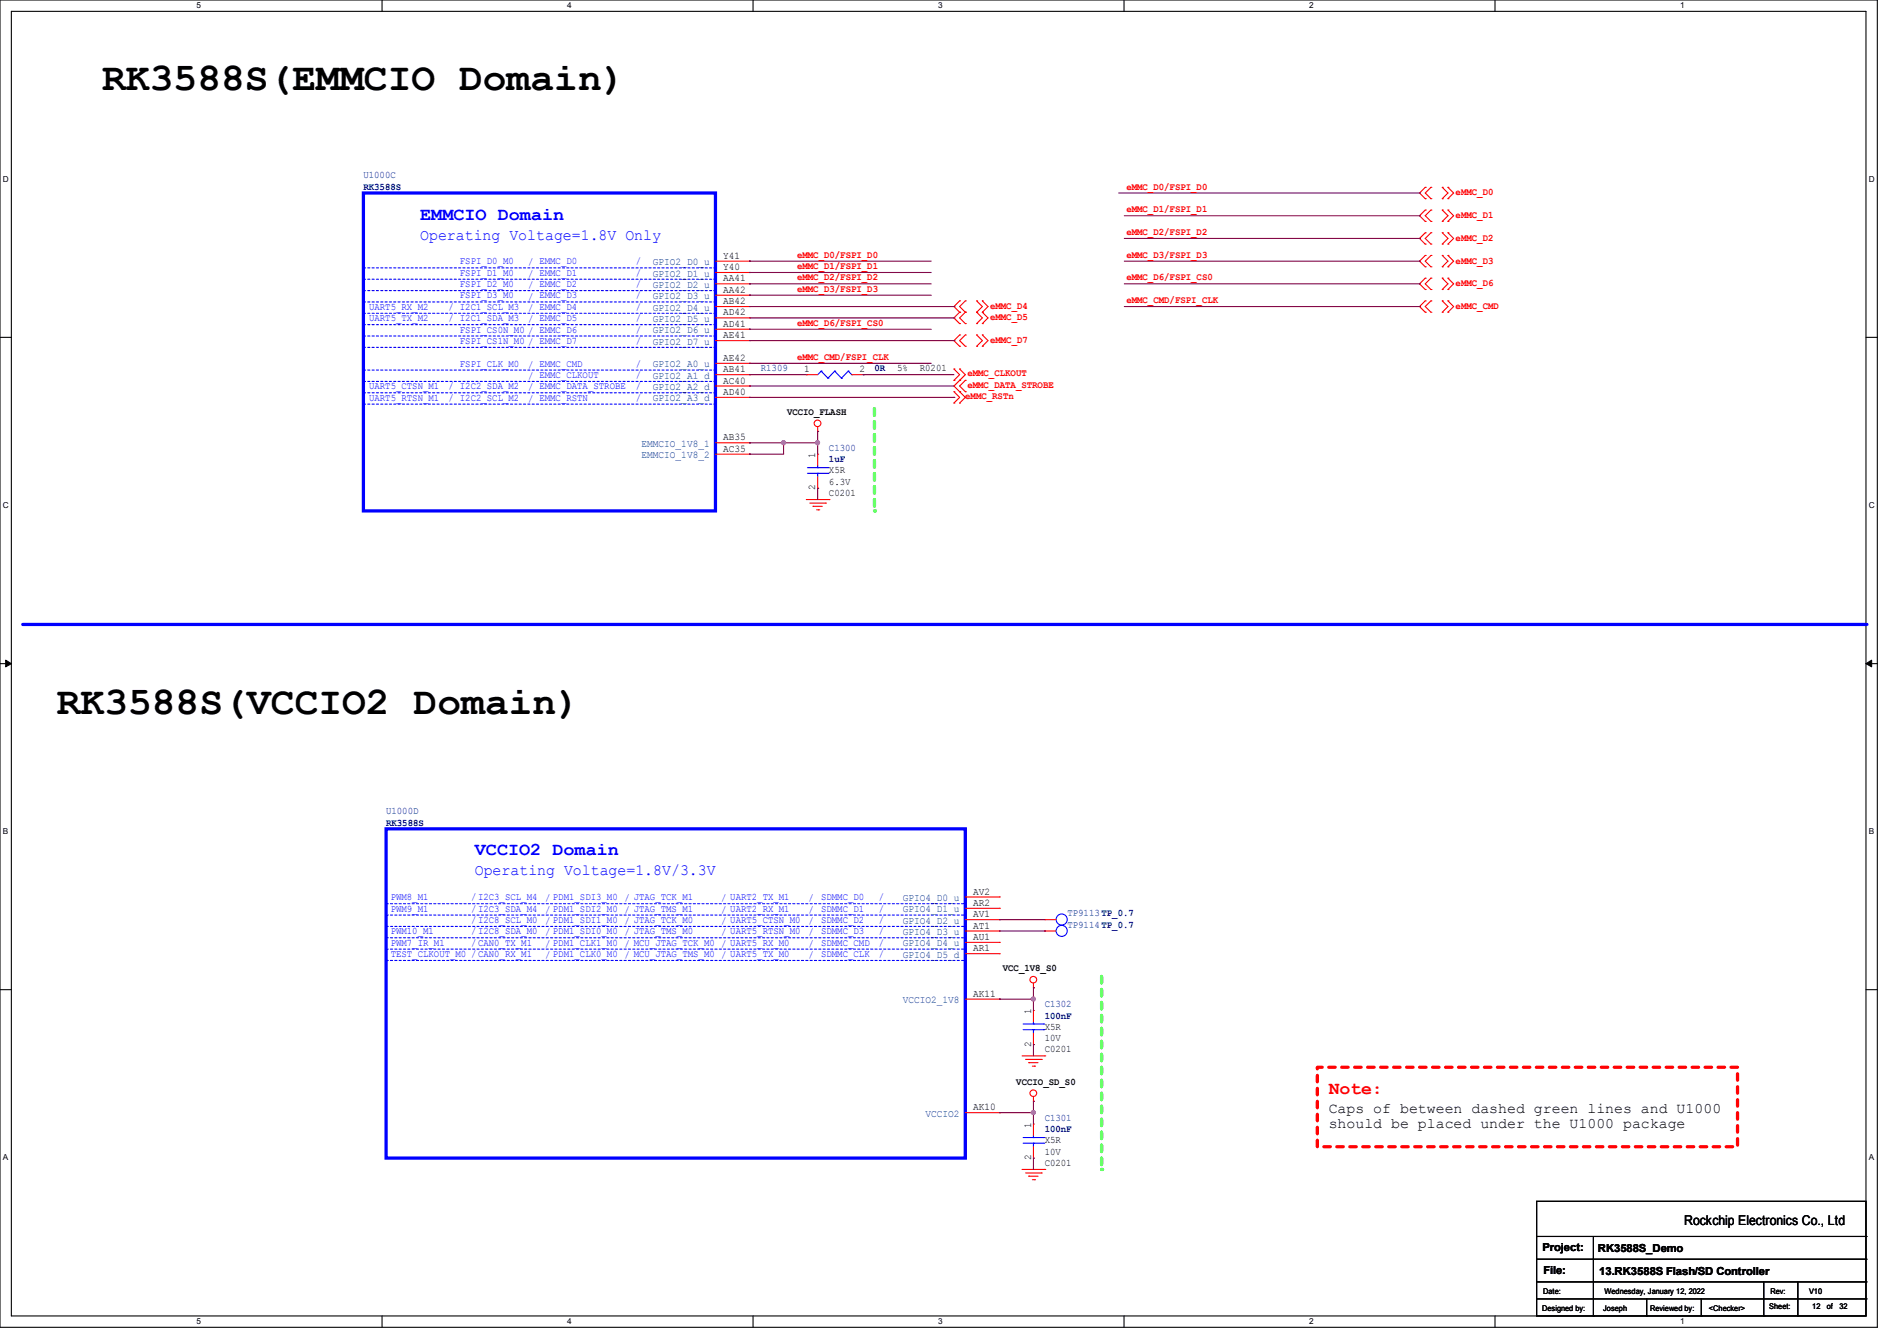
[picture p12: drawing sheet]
<svg xmlns="http://www.w3.org/2000/svg" width="297mm" height="210mm" viewBox="0 0 297 210" stroke-linecap="round" stroke-linejoin="round" font-family="sans-serif">
<path d="M0 0h293.9v207.9h-293.9zM1.8 1.8h290.3v204.3h-290.3z" fill="none" stroke="#000" stroke-width=".17"/>
<g fill="#fff">
<path d="M30.8 .2h.7v1.4h-.7z"/>
<path d="M30.8 206.2h.7v1.4h-.7z"/>
</g>
<path d="M59.8 0v1.8M59.8 206.1v1.8" fill="none" stroke="#000" stroke-width=".17"/>
<g fill="#fff">
<path d="M88.8 .2h.7v1.4h-.7z"/>
<path d="M88.8 206.2h.7v1.4h-.7z"/>
</g>
<path d="M117.9 0v1.8M117.9 206.1v1.8" fill="none" stroke="#000" stroke-width=".17"/>
<g fill="#fff">
<path d="M146.9 .2h.7v1.4h-.7z"/>
<path d="M146.9 206.2h.7v1.4h-.7z"/>
</g>
<path d="M176 0v1.8M176 206.1v1.8" fill="none" stroke="#000" stroke-width=".17"/>
<g fill="#fff">
<path d="M205 .2h.7v1.4h-.7z"/>
<path d="M205 206.2h.7v1.4h-.7z"/>
</g>
<path d="M234.1 0v1.8M234.1 206.1v1.8" fill="none" stroke="#000" stroke-width=".17"/>
<g fill="#fff">
<path d="M263.1 .2h.6v1.4h-.6z"/>
<path d="M263.1 206.2h.6v1.4h-.6z"/>
<path d="M.5 27.3h.9v1.4h-.9z"/>
<path d="M292.6 27.3h.9v1.4h-.9z"/>
<path d="M.5 78.4h.9v1.4h-.9z"/>
<path d="M292.6 78.4h.9v1.4h-.9z"/>
</g>
<path d="M0 52.8h1.8M292.1 52.8h1.8" fill="none" stroke="#000" stroke-width=".17"/>
<g fill="#fff">
<path d="M.5 129.5h.8v1.4h-.8z"/>
<path d="M292.6 129.5h.8v1.4h-.8z"/>
</g>
<path d="M0 103.9h1.8M292.1 103.9h1.8" fill="none" stroke="#000" stroke-width=".17"/>
<path d="M.9 103.4l.9 .5-.9 .5zM292.1 103.9l.9-.5v1z" fill="#000" stroke="#000" stroke-width=".16"/>
<g fill="#fff">
<path d="M.5 180.5h.8v1.4h-.8z"/>
<path d="M292.6 180.5h.8v1.4h-.8z"/>
</g>
<path d="M0 155h1.8M292.1 155h1.8" fill="none" stroke="#000" stroke-width=".17"/>
<path d="M3.6 97.8h288.5" fill="none" stroke="#00f" stroke-width=".51"/>
<circle cx="292.1" cy="97.8" r=".25" fill="#00f"/>
<path d="M206.2 167.1h65.8v12.5h-65.8z" fill="none" stroke="#f00" stroke-width=".51" stroke-dasharray="1 1"/>
<path d="M172.5 152.9v30.2" fill="none" stroke="#0f0" stroke-width=".51" stroke-dasharray="1 1"/>
<circle cx="172.5" cy="183.1" r=".25" fill="#0f0" stroke-dasharray="1 1"/>
<path d="M136.9 64v16" fill="none" stroke="#0f0" stroke-width=".51" stroke-dasharray="1 1"/>
<circle cx="136.9" cy="80" r=".25" fill="#0f0" stroke-dasharray="1 1"/>
<g fill="none" stroke="#f00" stroke-width=".17">
<path d="M223.1 29.3h.1M223.1 31.1h.1M223.1 32.9h.1M223.1 34.7h.1M223.1 36.4h.1M223.1 38.2h.1M223.1 29.3l-.9 .9 .9 .9M223.1 32.9l-.9 .9 .9 .9M223.1 36.4l-.9 .9 .9 .9M224 31.1h.1M224 29.3h.1M224 34.7h.1"/>
<path d="M224 32.9h.1M224 38.2h.1M224 36.4h.1M224 29.3l-.9 .9 .9 .9M224 32.9l-.9 .9 .9 .9M224 36.4l-.9 .9 .9 .9M225.8 31.1h.1M225.8 29.3h.1M225.8 34.7h.1M225.8 32.9h.1M225.8 38.2h.1M225.8 36.4h.1"/>
<path d="M225.8 32.9l.9 .9-.9 .9M225.8 29.3l.9 .9-.9 .9M225.8 36.4l.9 .9-.9 .9M226.7 31.1h.1M226.7 29.3h.1M226.7 34.7h.1M226.7 32.9h.1M226.7 38.2h.1M226.7 36.4h.1M226.7 29.3l.9 .9-.9 .9M226.7 32.9l.9 .9-.9 .9M226.7 36.4l.9 .9-.9 .9"/>
<path d="M112 58.7h5.3M112 56.9h5.3M112 40.9h5.3M112 42.7h5.3M112 44.4h5.3M112 46.2h5.3M112 48h5.3M112 49.8h5.3M112 51.6h5.3M112 53.3h5.3M117.3 58.7h.1M117.3 56.9h.1"/>
<path d="M117.3 40.9h.1M117.3 42.7h.1M117.3 44.4h.1M117.3 46.2h.1M117.3 48h.1M117.3 49.8h.1M117.3 51.6h.1M117.3 53.3h.1M126.2 58.7h.1M126.2 58.7h1.8M133.3 58.7h1.8M135.1 58.7h.1"/>
<path d="M149.4 59.6h.1M149.4 57.8h.1M149.4 57.8l.8 .9-.8 .9M150.2 59.6h.1M150.2 47.1h.1M150.2 48.9h.1M150.2 50.7h.1M150.2 52.5h.1M150.2 54.2h.1M150.2 57.8h.1M150.2 57.8l.9 .9-1.7 1.8 1.7 1.7-.9 .9M150.2 47.1l-.8 .9 .8 .9"/>
<path d="M150.2 52.5l-.8 .8 .8 .9M150.2 48.9l-.8 .9 .8 .9M151.1 59.6h.1M151.1 48.9h.1M151.1 47.1h.1M151.1 50.7h.1M151.1 54.2h.1M151.1 52.5h.1M151.1 59.6l-.9 .9 .9 .8M151.1 47.1l-.9 .9 .9 .9M151.1 48.9l-.9 .9 .9 .9M151.1 52.5l-.9 .8 .9 .9"/>
<path d="M152.9 48.9h.1M152.9 47.1h.1M152.9 50.7h.1M152.9 54.2h.1M152.9 52.5h.1M152.9 47.1l.9 .9-.9 .9M152.9 52.5l.9 .8-.9 .9M152.9 48.9l.9 .9-.9 .9M153.8 48.9h.1M153.8 47.1h.1M153.8 50.7h.1M153.8 54.2h.1"/>
<path d="M153.8 52.5h.1M153.8 52.5l.9 .8-.9 .9M153.8 47.1l.9 .9-.9 .9M153.8 48.9l.9 .9-.9 .9M223.1 40h.1M223.1 41.8h.1M223.1 43.6h.1M223.1 45.3h.1M223.1 47.1h.1M223.1 48.9h.1M223.1 40l-.9 .9 .9 .9M223.1 43.6l-.9 .8 .9 .9"/>
<path d="M223.1 47.1l-.9 .9 .9 .9M224 41.8h.1M224 40h.1M224 45.3h.1M224 43.6h.1M224 48.9h.1M224 47.1h.1M224 40l-.9 .9 .9 .9M224 43.6l-.9 .8 .9 .9M224 47.1l-.9 .9 .9 .9M225.8 41.8h.1M225.8 40h.1"/>
<path d="M225.8 45.3h.1M225.8 43.6h.1M225.8 48.9h.1M225.8 47.1h.1M225.8 40l.9 .9-.9 .9M225.8 43.6l.9 .8-.9 .9M225.8 47.1l.9 .9-.9 .9M226.7 41.8h.1M226.7 40h.1M226.7 45.3h.1M226.7 43.6h.1M226.7 48.9h.1"/>
<path d="M226.7 47.1h.1M226.7 40l.9 .9-.9 .9M226.7 43.6l.9 .8-.9 .9M226.7 47.1l.9 .9-.9 .9M112 62.2h5.3M112 60.5h5.3M112 69.3h5.3M112 71.1h5.3M117.3 62.2h.1M117.3 60.5h.1M117.3 69.3h.1M117.3 71.1h.1"/>
<path d="M126.2 78.2h3.6M126.8 78.8h2.4M127.3 79.3h.1M127.3 79.3h1.4M127.8 79.8h.4M128 67.6h.1M128 71.1h.1M128 76.5h.1M128 66.8v.8M128 71.1v1.8M128 74.7v1.8M128.2 79.8h.1"/>
<path d="M129.2 78.8h.1M129.8 78.2h.1M149.4 63.1h.1M149.4 61.3h.1M149.4 61.3l.8 .9-.8 .9M150.2 61.3h.1M150.2 63.1h.1M151.1 61.3h.1M151.1 144h5.4M151.1 149.4h5.4M151.1 147.6h5.4M151.1 140.5h5.4"/>
<path d="M151.1 142.2h5.4M151.1 145.8h5.4M151.1 156.5h5.4M156.5 149.4h.1M156.5 147.6h.1M156.5 140.5h.1M156.5 142.2h.1M156.5 144h.1M156.5 145.8h.1M156.5 156.5h.1M161.8 154.7h.1M161.8 158.2h.1"/>
<path d="M161.8 154v.7M161.8 158.2v1.8M163.6 144h.1M163.6 145.8h.1M163.6 144h1.8M163.6 145.8h1.8M151.1 174.2h5.4M156.5 174.2h.1M160 165.4h3.6M160.6 165.9h2.4M161.1 166.4h.1M161.1 166.4h1.4"/>
<path d="M161.6 167h.4M161.8 172.5h.1M161.8 176h.1M161.8 163.6h.1M161.8 161.8v1.8M161.8 171.7v.8M161.8 176v1.8M161.8 179.6v1.8M162 167h.1M163 165.9h.1M163.6 165.4h.1M160 183.1h3.6"/>
<path d="M160.6 183.7h2.4M161.1 184.2h.1M161.1 184.2h1.4M161.6 184.7h.4M161.8 181.4h.1M162 184.7h.1M163 183.7h.1M163.6 183.1h.1"/>
<circle cx="128" cy="66.3" r=".52"/>
<circle cx="161.8" cy="153.4" r=".52"/>
<circle cx="161.8" cy="171.2" r=".52"/>
</g>
<g fill="none" stroke="#000" stroke-width=".17">
<path d="M240.6 188.1h51.5v18h-51.5zM240.6 193.6h51.5M240.6 197.2h51.5M249.5 193.6v12.5M292.1 193.6h.1M292.1 197.2h.1M240.6 200.7h51.5M240.6 203.4h51.5M249.5 206.1h.1M257.8 206.1h.1M257.8 203.4v2.7M266.4 206.1h.1"/>
<path d="M266.4 203.4v2.7M276.1 206.1h.1M276.1 200.7v5.4M281.5 206.1h.1M281.5 200.7v5.4M292.1 200.7h.1M292.1 203.4h.1"/>
</g>
<g fill="none" stroke="#00f" stroke-width=".17">
<path d="M128.6 58.1h.1M128.6 58.1l-.6 .6M128.6 58.1l1 1.1M129.6 59.2h.1M130.7 58.1h.1M130.7 58.1l-1.1 1.1M130.7 58.1l1 1.1M131.7 59.2h.1M132.8 58.1h.1M132.8 58.1l-1.1 1.1M132.8 58.1l.5 .6M133.3 58.7h.1"/>
<path d="M126.4 74.1h3.2M126.4 73.2h3.2M128 73.2h.1M128 74.1h.1M128 72.9v.3M128 74.1v.6M129.6 74.1h.1M129.6 73.2h.1M160.2 179h3.2M160.2 178.1h3.2M160.2 161.2h3.2M160.2 160.4h3.2"/>
<path d="M161.8 178.1h.1M161.8 179h.1M161.8 160.4h.1M161.8 161.2h.1M161.8 160v.4M161.8 161.2v.6M161.8 177.8v.3M161.8 179v.6M163.4 179h.1M163.4 178.1h.1M163.4 161.2h.1M163.4 160.4h.1"/>
<circle cx="166.2" cy="145.8" r=".87"/>
<circle cx="166.2" cy="144" r=".87"/>
</g>
<path d="M56.9 30.2h55.1v49.8h-55.1zM60.5 129.8h90.6v51.6h-90.6z" fill="none" stroke="#00f" stroke-width=".51"/>
<g fill="none" stroke="#00f" stroke-width=".17" stroke-dasharray=".3 .3">
<path d="M56.9 42h55.1M56.9 43.7h55.1M56.9 59.7h55.1M56.9 58h55.1M56.9 54.4h55.1M56.9 52.6h55.1M56.9 50.8h55.1M56.9 49.1h55.1M56.9 47.3h55.1M56.9 45.5h55.1M112 42h.1M112 43.7h.1"/>
<path d="M112 59.7h.1M112 58h.1M112 54.4h.1M112 52.6h.1M112 50.8h.1M112 49.1h.1M112 47.3h.1M112 45.5h.1M56.9 61.5h55.1M56.9 63.3h55.1M112 61.5h.1M112 63.3h.1"/>
<path d="M60.5 150.4h90.5M60.5 148.6h90.5M60.5 146.9h90.5M60.5 145.1h90.5M60.5 143.3h90.5M60.5 141.5h90.5M151 150.4h.1M151 148.6h.1M151 146.9h.1M151 145.1h.1M151 143.3h.1M151 141.5h.1"/>
</g>
<g fill="none" stroke="#800040" stroke-width=".17">
<path d="M175.1 30.2h47.1M176 33.8h46.2M176 37.3h46.2M222.2 33.8h.1M222.2 37.3h.1M222.2 30.2h.1M117.3 40.9h.1M117.3 42.7h.1M117.3 44.4h.1M117.3 46.2h.1M117.3 51.6h.1M117.3 56.9h.1"/>
<path d="M117.3 58.7h.1M117.3 40.9h28.5M117.3 42.7h28.5M117.3 44.4h28.5M117.3 46.2h28.5M117.3 51.6h28.5M117.3 53.3h32.1M117.3 58.7h8.9M117.3 56.9h28.5M117.3 48h32.1M117.3 49.8h32.1M135.1 58.7h.1"/>
<path d="M135.1 58.7h14.3M149.4 53.3h.1M149.4 48h.1M149.4 49.8h.1M176 40.9h46.2M176 44.4h46.2M176 48h46.2M222.2 40.9h.1M222.2 44.4h.1M222.2 48h.1M117.3 69.3h.1M117.3 71.1h.1"/>
<path d="M117.3 60.5h.1M117.3 69.3h10.7M117.3 60.5h32.1M117.3 62.2h32.1M122.7 69.3h.1M122.7 69.3v1.8h-5.4M128 76.5h.1M128 69.3h.1M128 67.6h.1M128 67.6v3.5M128 76.5v1.7M149.4 62.2h.1"/>
<path d="M156.5 156.5h.1M156.5 144h.1M156.5 156.5h5.3M156.5 144h7.1M156.5 145.8h7.1M161.8 156.5h.1M161.8 154.7h.1M161.8 154.7v3.5M163.6 145.8h.1M156.5 174.2h.1M156.5 174.2h5.3M161.8 172.5h.1"/>
<path d="M161.8 174.2h.1M161.8 163.6h.1M161.8 163.6v1.8M161.8 172.5v3.5M161.8 181.4h.1M161.8 181.4v1.7"/>
</g>
<g fill="#f0f" stroke="#f0f" stroke-width=".17">
<circle cx="122.7" cy="69.3" r=".32"/>
<circle cx="128" cy="69.3" r=".32"/>
<circle cx="161.8" cy="174.2" r=".32"/>
<circle cx="161.8" cy="156.4" r=".32"/>
</g>
<g font-size="6.2">
<text x="16" y="14.1">RK3588S(EMMCIO Domain)</text>
<text x="8.9" y="111.9">RK3588S(VCCIO2 Domain)</text>
</g>
<g font-size="2.8" fill="#00f">
<text x="65.8" y="34.4">EMMCIO Domain</text>
<text x="74.3" y="133.9">VCCIO2 Domain</text>
</g>
<text font-size="2.8" fill="#f00" x="208" y="171.3">Note:</text>
<g font-size="2.5" fill="#00f">
<text x="65.8" y="37.5">Operating Voltage=1.8V Only</text>
<text x="74.3" y="137.1">Operating Voltage=1.8V/3.3V</text>
</g>
<g font-size="2.3">
<text x="208" y="174.3">Caps of between dashed green lines and U1000</text>
<text x="208" y="176.6">should be placed under the U1000 package</text>
</g>
<text font-size="2.1" x="263.7" y="191.9">Rockchip Electronics Co., Ltd</text>
<g font-size="1.7">
<text x="241.5" y="196">Project:</text>
<text x="250.2" y="196.1">RK3588S_Demo</text>
<text x="241.6" y="199.5">File:</text>
<text x="250.4" y="199.7">13.RK3588S Flash/SD Controller</text>
</g>
<g font-size="1.6" fill="#000080">
<text x="56.9" y="29.7">RK3588S</text>
<text x="56.9" y="27.9">U1000C</text>
<text x="119.1" y="58.1">R1309</text>
<text x="136.9" y="58.2">0R</text>
<text x="129.8" y="70.6">C1300</text>
<text x="129.8" y="72.4">1uF</text>
<text x="60.4" y="129.3">RK3588S</text>
<text x="60.4" y="127.5">U1000D</text>
<text x="167.1" y="143.5">TP9113TP_0.7</text>
<text x="167.1" y="145.2">TP9114TP_0.7</text>
<text x="163.6" y="157.7">C1302</text>
<text x="163.6" y="159.5">100nF</text>
<text x="163.6" y="175.5">C1301</text>
<text x="163.6" y="177.3">100nF</text>
</g>
<g font-size="1.6" fill="#f00">
<text x="176.3" y="29.7">eMMC_D0/FSPI_D0</text>
<text x="176.3" y="33.2">eMMC_D1/FSPI_D1</text>
<text x="227.9" y="30.6">eMMC_D0</text>
<text x="227.9" y="34.2">eMMC_D1</text>
<text x="124.8" y="40.3">eMMC_D0/FSPI_D0</text>
<text x="176.3" y="36.8">eMMC_D2/FSPI_D2</text>
<text x="176.3" y="40.3">eMMC_D3/FSPI_D3</text>
<text x="227.9" y="37.7">eMMC_D2</text>
<text x="227.9" y="41.3">eMMC_D3</text>
<text x="124.8" y="42.1">eMMC_D1/FSPI_D1</text>
<text x="124.8" y="43.9">eMMC_D2/FSPI_D2</text>
<text x="124.8" y="45.7">eMMC_D3/FSPI_D3</text>
<text x="176.3" y="43.9">eMMC_D6/FSPI_CS0</text>
<text x="176.3" y="47.5">eMMC_CMD/FSPI_CLK</text>
<text x="227.9" y="44.8">eMMC_D6</text>
<text x="124.8" y="51">eMMC_D6/FSPI_CS0</text>
<text x="155" y="48.4">eMMC_D4</text>
<text x="155" y="50.2">eMMC_D5</text>
<text x="155" y="53.7">eMMC_D7</text>
<text x="227.9" y="48.4">eMMC_CMD</text>
<text x="124.8" y="56.3">eMMC_CMD/FSPI_CLK</text>
<text x="151.5" y="58.9">eMMC_CLKOUT</text>
<text x="151.1" y="62.4">eMMC_RSTn</text>
<text x="151.5" y="60.8">eMMC_DATA_STROBE</text>
</g>
<g font-size="1.6" fill="#00f">
<text x="72" y="41.4">FSPI_D0_M0</text>
<text x="82.7" y="41.6">/ EMMC_D0</text>
<text x="99.6" y="41.4">/</text>
<text x="72" y="43.2">FSPI_D1_M0</text>
<text x="72" y="45">FSPI_D2_M0</text>
<text x="72" y="46.7">FSPI_D3_M0</text>
<text x="82.7" y="46.9">/ EMMC_D3</text>
<text x="82.7" y="45.1">/ EMMC_D2</text>
<text x="82.7" y="43.4">/ EMMC_D1</text>
<text x="99.6" y="46.7">/</text>
<text x="99.6" y="45">/</text>
<text x="99.6" y="43.2">/</text>
<text x="57.8" y="48.5">UART5_RX_M2</text>
<text x="57.8" y="50.3">UART5_TX_M2</text>
<text x="70.2" y="48.5">/ I2C1_SCL_M3</text>
<text x="70.2" y="50.3">/ I2C1_SDA_M3</text>
<text x="72" y="52.1">FSPI_CS0N_M0 / EMMC_D6</text>
<text x="72" y="53.8">FSPI_CS1N_M0 / EMMC_D7</text>
<text x="82.7" y="50.5">/ EMMC_D5</text>
<text x="82.7" y="48.7">/ EMMC_D4</text>
<text x="99.6" y="53.8">/</text>
<text x="99.6" y="52.1">/</text>
<text x="99.6" y="50.3">/</text>
<text x="99.6" y="48.5">/</text>
<text x="72" y="57.4">FSPI_CLK_M0</text>
<text x="82.7" y="59.4">/ EMMC_CLKOUT</text>
<text x="82.7" y="57.6">/ EMMC_CMD</text>
<text x="99.6" y="59.2">/</text>
<text x="99.6" y="57.4">/</text>
<text x="57.8" y="61">UART5_CTSN_M1</text>
<text x="57.8" y="62.7">UART5_RTSN_M1</text>
<text x="70.2" y="61">/ I2C2_SDA_M2</text>
<text x="70.2" y="62.7">/ I2C2_SCL_M2</text>
<text x="82.7" y="61.1">/ EMMC_DATA_STROBE</text>
<text x="82.7" y="62.9">/ EMMC_RSTN</text>
<text x="99.6" y="61">/</text>
<text x="99.6" y="62.7">/</text>
<text x="61.2" y="141">PWM8_M1</text>
<text x="61.2" y="142.7">PWM9_M1</text>
<text x="73.8" y="141">/I2C3_SCL_M4</text>
<text x="73.8" y="142.7">/I2C3_SDA_M4</text>
<text x="85.3" y="141.1">/ PDM1_SDI3_M0 / JTAG_TCK_M1</text>
<text x="85.3" y="142.9">/ PDM1_SDI2_M0 / JTAG_TMS_M1</text>
<text x="112.9" y="141.1">/ UART2_TX_M1</text>
<text x="112.9" y="142.9">/ UART2_RX_M1</text>
<text x="126.6" y="141.1">/</text>
<text x="126.6" y="142.9">/</text>
<text x="128.6" y="141">SDMMC_D0</text>
<text x="128.6" y="142.7">SDMMC_D1</text>
<text x="137.6" y="141">/</text>
<text x="137.6" y="142.7">/</text>
<text x="61.2" y="146.3">PWM10_M1</text>
<text x="61.2" y="148.1">PWM7_IR_M1</text>
<text x="61.2" y="149.9">TEST_CLKOUT_M0 /CAN0_RX_M1</text>
<text x="73.8" y="144.5">/I2C8_SCL_M0</text>
<text x="73.8" y="146.3">/I2C8_SDA_M0</text>
<text x="73.8" y="148.1">/CAN0_TX_M1</text>
<text x="85.3" y="144.7">/ PDM1_SDI1_M0 / JTAG_TCK_M0</text>
<text x="85.3" y="146.5">/ PDM1_SDI0_M0 / JTAG_TMS_M0</text>
<text x="85.3" y="148.3">/ PDM1_CLK1_M0 / MCU_JTAG_TCK_M0 / UART5_RX_M0</text>
<text x="112.9" y="144.7">/ UART5_CTSN_M0</text>
<text x="112.9" y="146.5">/ UART5_RTSN_M0</text>
<text x="126.6" y="144.7">/</text>
<text x="126.6" y="146.5">/</text>
<text x="126.6" y="148.3">/</text>
<text x="128.6" y="144.5">SDMMC_D2</text>
<text x="128.6" y="146.3">SDMMC_D3</text>
<text x="128.6" y="148.1">SDMMC_CMD</text>
<text x="128.6" y="149.9">SDMMC_CLK</text>
<text x="137.6" y="144.5">/</text>
<text x="137.6" y="146.3">/</text>
<text x="137.6" y="148.1">/</text>
<text x="137.6" y="149.9">/</text>
<text x="85.3" y="150">/ PDM1_CLK0_M0 / MCU_JTAG_TMS_M0 / UART5_TX_M0</text>
<text x="126.6" y="150">/</text>
</g>
<g font-size="1.6" fill="#004080">
<text x="102.2" y="41.5">GPIO2_D0_u</text>
<text x="102.2" y="43.3">GPIO2_D1_u</text>
<text x="102.2" y="45.1">GPIO2_D2_u</text>
<text x="102.2" y="46.9">GPIO2_D3_u</text>
<text x="102.2" y="48.6">GPIO2_D4_u</text>
<text x="102.2" y="50.4">GPIO2_D5_u</text>
<text x="102.2" y="52.2">GPIO2_D6_u</text>
<text x="102.2" y="54">GPIO2_D7_u</text>
<text x="102.2" y="59.3">GPIO2_A1_d</text>
<text x="102.2" y="57.5">GPIO2_A0_u</text>
<text x="102.2" y="62.9">GPIO2_A3_d</text>
<text x="102.2" y="61.1">GPIO2_A2_d</text>
<text x="100.4" y="70">EMMCIO_1V8_1</text>
<text x="100.4" y="71.8">EMMCIO_1V8_2</text>
<text x="141.3" y="141.1">GPIO4_D0_u</text>
<text x="141.3" y="142.9">GPIO4_D1_u</text>
<text x="141.3" y="150">GPIO4_D5_d</text>
<text x="141.3" y="148.2">GPIO4_D4_u</text>
<text x="141.3" y="144.7">GPIO4_D2_u</text>
<text x="141.3" y="146.4">GPIO4_D3_u</text>
<text x="141.3" y="157.1">VCCIO2_1V8</text>
<text x="144.9" y="174.9">VCCIO2</text>
</g>
<g font-size="1.6">
<text x="113.2" y="40.5">Y41</text>
<text x="113.2" y="42.3">Y40</text>
<text x="113.2" y="44.1">AA41</text>
<text x="113.2" y="45.8">AA42</text>
<text x="113.2" y="47.6">AB42</text>
<text x="113.2" y="49.4">AD42</text>
<text x="113.2" y="51.2">AD41</text>
<text x="113.2" y="53">AE41</text>
<text x="113.2" y="58.3">AB41</text>
<text x="113.2" y="56.5">AE42</text>
<text x="125.9" y="58.3">1</text>
<text x="134.6" y="58.3">2</text>
<text x="140.4" y="58.1">5%</text>
<text x="144" y="58.1">R0201</text>
<text x="113.2" y="61.8">AD40</text>
<text x="113.2" y="60.1">AC40</text>
<text x="123.2" y="64.9">VCCIO_FLASH</text>
<text x="113.2" y="69">AB35</text>
<text x="113.2" y="70.7">AC35</text>
<text x="127.6" y="71.7" transform="rotate(-90 127.6 71.7)">1</text>
<text x="127.6" y="76.8" transform="rotate(-90 127.6 76.8)">2</text>
<text x="129.8" y="77.7">C0201</text>
<text x="129.8" y="74.1">X5R</text>
<text x="129.8" y="75.9">6.3V</text>
<text x="152.3" y="140.1">AV2</text>
<text x="152.3" y="141.9">AR2</text>
<text x="152.3" y="143.6">AV1</text>
<text x="152.3" y="149">AR1</text>
<text x="152.3" y="147.2">AU1</text>
<text x="152.3" y="145.4">AT1</text>
<text x="157" y="152.1">VCC_1V8_S0</text>
<text x="152.3" y="156.1">AK11</text>
<text x="161.4" y="158.8" transform="rotate(-90 161.4 158.8)">1</text>
<text x="163.6" y="161.2">X5R</text>
<text x="161.4" y="163.9" transform="rotate(-90 161.4 163.9)">2</text>
<text x="163.6" y="164.8">C0201</text>
<text x="163.6" y="163">10V</text>
<text x="152.3" y="173.9">AK10</text>
<text x="159.1" y="169.8">VCCIO_SD_S0</text>
<text x="161.4" y="176.6" transform="rotate(-90 161.4 176.6)">1</text>
<text x="163.6" y="179">X5R</text>
<text x="161.4" y="181.7" transform="rotate(-90 161.4 181.7)">2</text>
<text x="163.6" y="182.6">C0201</text>
<text x="163.6" y="180.8">10V</text>
</g>
<g font-size="1.3">
<text x="30.8" y="1.3">5</text>
<text x="88.8" y="1.3">4</text>
<text x="146.9" y="1.3">3</text>
<text x="205" y="1.3">2</text>
<text x="263.1" y="1.3">1</text>
<text x=".5" y="28.4">D</text>
<text x="292.6" y="28.4">D</text>
<text x=".5" y="79.5">C</text>
<text x="292.6" y="79.5">C</text>
<text x=".5" y="130.6">B</text>
<text x="292.6" y="130.6">B</text>
<text x=".5" y="181.7">A</text>
<text x="292.6" y="181.7">A</text>
<text x="30.8" y="207.4">5</text>
<text x="88.8" y="207.4">4</text>
<text x="146.9" y="207.4">3</text>
<text x="205" y="207.4">2</text>
<text x="263.1" y="207.4">1</text>
</g>
<g font-size="1.2">
<text x="241.6" y="202.6">Date:</text>
<text x="251.2" y="202.6">Wednesday, January 12, 2022</text>
<text x="277.2" y="202.6">Rev:</text>
<text x="283.2" y="202.6">V10</text>
<text x="241.4" y="205.3">Designed by:</text>
<text x="251" y="205.3">Joseph</text>
<text x="258.3" y="205.3">Reviewed by:</text>
<text x="267.6" y="205.3">&lt;Checker&gt;</text>
<text x="277" y="205.1">Sheet:</text>
<text x="283.7" y="205.1">12</text>
<text x="286" y="205.1">of</text>
<text x="288" y="205.1">32</text>
</g>
</svg>
